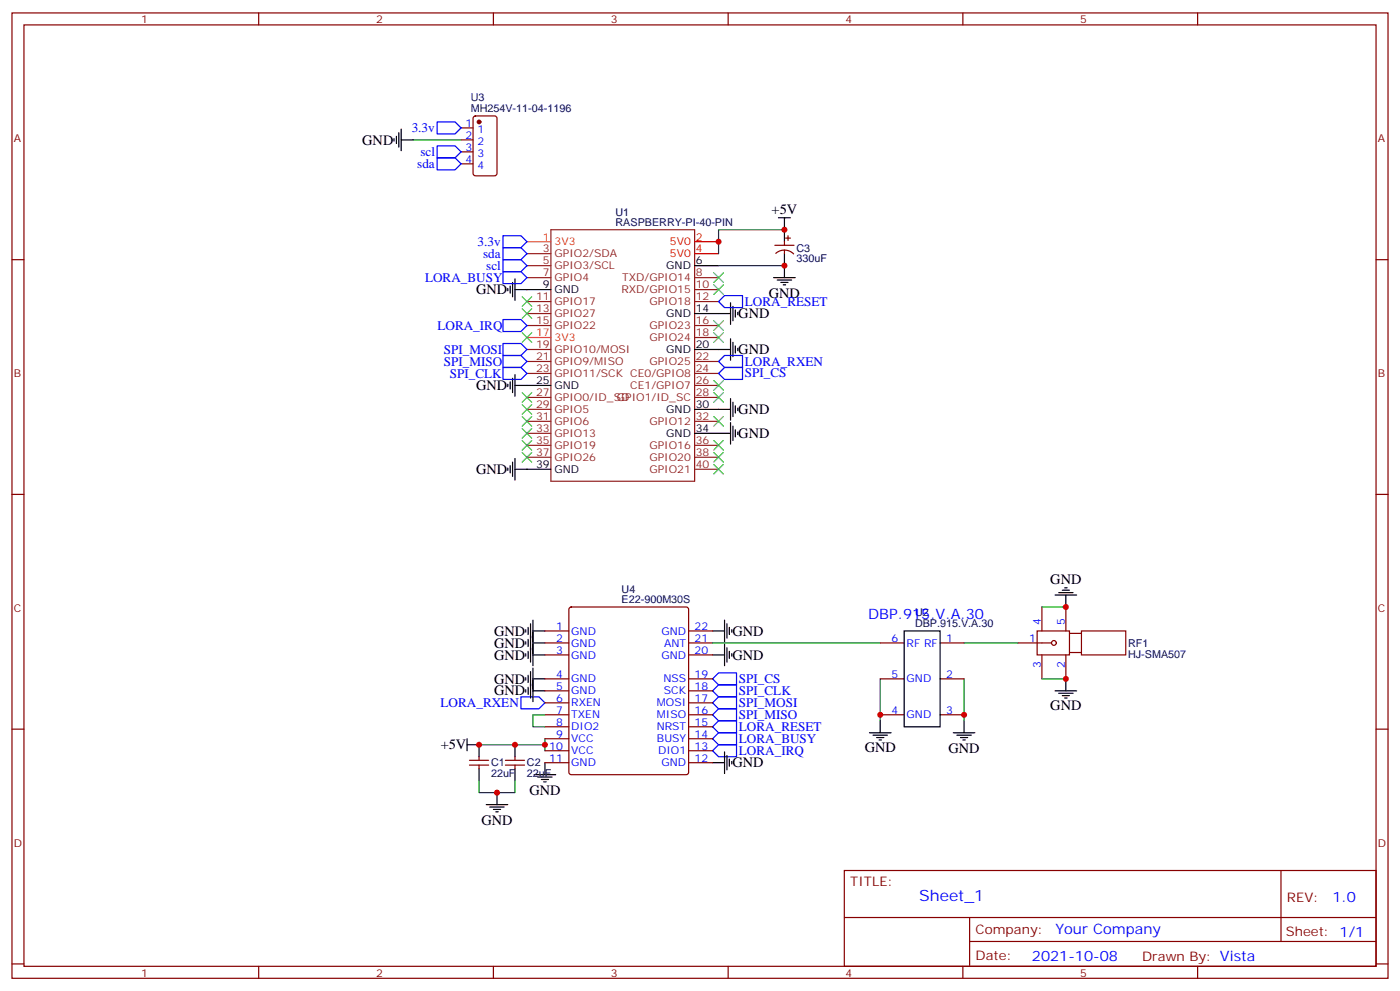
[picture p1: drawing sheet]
<svg xmlns="http://www.w3.org/2000/svg" width="412mm" height="292mm" viewBox="0 0 412 292" stroke-linecap="round" stroke-linejoin="round" font-family="sans-serif">
<g fill="none" stroke="#870000" stroke-width=".35">
<path d="M3.5 3.8h405.4v284.3h-405.4zM7.1 7.3h398.2v277.3h-398.2zM76.2 3.8v3.5M145.3 3.8v3.5M214.5 3.8v3.5M283.6 3.8v3.5M352.8 3.8v3.5M135.8 37.7h3.5M139.6 34.4l.5-.3h5.6l.6 .5 .1 16.5-.5 .6-5.8 .1-.7-.5-.1-16.4zM135.8 41.2h3.5M135.8 44.7h3.5M135.8 48.3h3.5"/>
<path d="M3.5 76.5h3.6M228.2 72.2h5.7M228.5 74.6a3.8 3.8 0 0 1 5.3 .2M231.1 71.2v1M231.1 73.7v1M231.4 70.1h1.4M232.1 69.4v1.4M405.3 76.5h3.6M3.5 145.6h3.6M405.3 145.6h3.6M167.8 179l.5-.2h33.8l.5 .2 .2 .5v48l-.2 .5-.5 .2h-33.8l-.5-.3-.2-.4v-48zM306.9 178.8v7"/>
<path d="M314 178.8v7M160.5 185.8h7.1M160.5 189.4h7.1M160.5 192.9h7.1M160.5 200h7.1M202.8 185.8h7.1M202.8 189.4h7.1M202.8 192.9h7.1M202.8 200h7.1M259.3 189.4h7M259.3 200h7M276.9 189.4h7.1"/>
<path d="M276.9 200h7.1M299.9 189.4h9.8M305.5 185.8h9.5v7.1h-9.5zM306.9 192.9v7.1M314 192.9v7.1M315 186.5h3.6M315 192.2h3.6M318.6 185.8h13v7.1h-13zM3.5 214.8h3.6M160.5 203.5h7.1M160.5 207h7.1M160.5 210.5h7.1"/>
<path d="M160.5 214.1h7.1M160.5 217.6h7.1M202.8 203.5h7.1M202.8 207h7.1M202.8 210.5h7.1M202.8 214.1h7.1M202.8 217.6h7.1M259.3 210.5h7M276.9 210.5h7.1M405.3 214.8h3.6M138.3 225.4h5.6M138.3 223.9h5.6"/>
<path d="M141.1 222.9v1M141.1 225.4v1M148.9 225.4h5.6M148.9 223.9h5.6M151.7 222.9v1M151.7 225.4v1M160.5 221.1h7.1M160.5 224.6h7.1M202.8 221.1h7.1M202.8 224.6h7.1M248.7 256.4h156.6v28.2h-156.6zM377.3 256.4v20.9"/>
<path d="M248.7 270.2h156.5M285.6 277.3h119.6M285.6 270.2v14.2M3.5 283.9h3.6M76.2 284.6v3.5M145.3 284.6v3.5M214.5 284.6v3.5M283.6 284.6v3.5M352.8 284.6v3.5M405.3 283.9h3.6"/>
<circle cx="310.4" cy="189.4" r=".71"/>
</g>
<g fill="none" stroke="#8c2424" stroke-width=".35">
<path d="M155.2 74.7h7.1M155.2 78.2h7.1M162.3 67.7h42.3v74h-42.3zM155.2 81.8h7.1M155.2 88.8h7.1M155.2 92.4h7.1M155.2 95.9h7.1M204.6 81.8h7.1M204.6 85.3h7.1M204.6 88.8h7.1M204.6 95.9h7.1M204.6 99.4h7.1"/>
<path d="M155.2 102.9h7.1M155.2 106.5h7.1M155.2 110h7.1M155.2 117.1h7.1M204.6 106.5h7.1M204.6 110h7.1M204.6 113.5h7.1M204.6 117.1h7.1M155.2 120.6h7.1M155.2 124.1h7.1M155.2 127.6h7.1M155.2 131.2h7.1"/>
<path d="M155.2 134.7h7.1M204.6 124.1h7.1M204.6 131.2h7.1M204.6 134.7h7.1M204.6 138.2h7.1"/>
</g>
<path d="M204.6 71.2h7.1M204.6 74.7h7.1" fill="none" stroke="#f00" stroke-width=".35"/>
<path d="M155.2 71.2h7.1M155.2 99.4h7.1" fill="none" stroke="#f60" stroke-width=".35"/>
<g fill="none" stroke="#000" stroke-width=".35">
<path d="M117.5 39.1v4.2M118.2 38v6.4M116.1 40.9v.7M116.8 40.1v2.2M118.2 41.2h3.5M204.6 78.2h7.1M229.3 64.1h3.5M231.1 64.1v7.1M231.1 74.7v7.1M149.6 84.9v.8M150.3 84.2v2.2M151 83.2v4.2"/>
<path d="M151.7 85.3h10.6M151.7 82.1v6.4M204.6 92.4h10.6M215.2 89.2v6.3M215.2 99.8v6.3M215.9 90.2v4.3M216.6 91.3v2.1M217.3 92v.7M227.9 81.8h6.3M229 82.5h4.2M230 83.2h2.1M230.7 83.9h.7"/>
<path d="M149.6 113.2v.7M150.3 112.5v2.1M151 111.4v4.2M151.7 113.5h10.6M151.7 110.3v6.4M204.6 102.9h10.6M215.2 117.4v6.4M215.9 100.8v4.3M215.9 118.5v4.2M216.6 101.9v2.1M216.6 119.5v2.1M217.3 102.6v.7"/>
<path d="M149.6 137.9v.7M150.3 137.2v2.1M151 136.1v4.2M151.7 138.2h10.6M151.7 135v6.4M204.6 120.6h10.6M204.6 127.6h10.6M215.2 124.5v6.3M215.9 125.5v4.3M216.6 126.6v2.1M217.3 120.2v.7M217.3 127.3v.7"/>
<path d="M310.8 175.3h6.3M311.9 174.6h4.2M312.9 173.8h2.1M313.6 173.1h.7M314 175.3v3.5M154.9 185.5v.7M154.9 189v.7M154.9 192.5v.8M154.9 199.6v.7M155.6 184.8v2.1M155.6 188.3v2.1M155.6 191.8v2.2"/>
<path d="M155.6 198.9v2.1M156.3 183.7v11.3M156.3 197.8v7.8M157 192.9h3.5M157 185.8h3.5M157 182.7v13.4M157 196.8v9.9M157 200h3.5M157 189.4h3.5M209.9 192.9h3.5M209.9 185.8h3.5M213.4 182.7v6.3"/>
<path d="M213.4 189.7v6.4M214.1 183.7v4.3M214.1 190.8v4.2M214.8 184.8v2.1M214.8 191.8v2.2M215.5 185.5v.7M215.5 192.5v.8M266.3 185.8h10.6v28.3h-10.6zM314 200v3.5M137.6 219.4h3.5v3.5M137.6 217.6v3.5M151.7 219.4v3.5"/>
<path d="M154.9 203.1v.7M155.6 202.4v2.1M157 203.5h3.5M256.1 215.8h6.4M257.2 216.5h4.2M258.2 217.2h2.1M258.9 217.9h.7M259.3 212.3v3.5M280.8 215.8h6.4M281.9 216.5h4.2M282.9 217.2h2.1M283.6 217.9h.7"/>
<path d="M284 212.3v3.5M310.8 203.5h6.3M311.9 204.2h4.2M312.9 204.9h2.1M313.6 205.6h.7M141.1 226.4v3.5M143.2 237h6.4M144.3 237.7h4.2M145.3 238.4h2.2M146 239.1h.8M146.4 233.5v3.5M151.7 226.4v3.5"/>
<path d="M157.3 228.2h6.4M158.4 228.9h4.2M159.5 229.6h2.1M160.2 230.3h.7M160.5 224.6v3.6M209.9 224.6h3.5M213.4 221.5v6.3M214.1 222.5v4.3M214.8 223.6v2.1M215.5 224.3v.7"/>
</g>
<g fill="none" stroke="#00f" stroke-width=".35">
<path d="M128.8 35.9h5.3l1.7 1.8-1.7 1.7h-5.3zM128.8 46.5h5.3l1.7 1.8-1.7 1.7h-5.3zM128.8 43h5.3l1.7 1.7-1.7 1.8h-5.3zM148.2 76.5h5.3l1.7 1.7-1.7 1.8h-5.3zM148.2 73h5.3l1.7 1.7-1.7 1.8h-5.3zM148.2 69.4h5.3l1.7 1.8-1.7 1.8h-5.3zM148.2 94.1h5.3l1.7 1.8-1.7 1.7h-5.3zM148.2 80h5.3l1.7 1.8-1.7 1.7h-5.3zM211.7 88.8l1.7-1.7h5.3v3.5h-5.3zM148.2 108.2h5.3l1.7 1.8-1.7 1.8h-5.3zM148.2 101.2h5.3l1.7 1.7-1.7 1.8h-5.3zM148.2 104.7h5.3l1.7 1.8-1.7 1.7h-5.3z"/>
<path d="M211.7 110l1.7-1.8h5.3v3.6h-5.3zM211.7 106.5l1.7-1.8h5.3v3.5h-5.3zM209.9 200l1.8-1.8h5.3v3.5h-5.3zM153.5 205.2h5.2l1.8 1.8-1.8 1.8h-5.2zM209.9 207l1.8-1.8h5.3v3.6h-5.3zM209.9 214.1l1.8-1.8h5.3v3.5h-5.3zM209.9 217.6l1.8-1.8h5.3v3.6h-5.3zM209.9 203.5l1.8-1.8h5.3v3.5h-5.3zM211.7 208.8h5.3v3.5h-5.3l-1.8-1.8zM209.9 221.1l1.8-1.7h5.3v3.5h-5.3z"/>
</g>
<g fill="none" stroke="#008700" stroke-width=".35">
<path d="M121.7 41.2h14.1M211.7 78.2h19.4M231.1 67.7h-19.4v7M306.9 178.8h7.1M209.9 189.4h49.4M259.3 200v12.3M284 200v12.3M284 189.4h15.9M306.9 200h7.1M141.1 219.4h19.4M160.5 210.5h-3.5v3.6h3.5M160.5 217.6v3.5"/>
<path d="M141.1 229.9v3.6h10.6v-3.6"/>
</g>
<g fill="none" stroke="#3c3" stroke-width=".35">
<path d="M153.8 90.9l2.8 2.9M153.8 87.4l2.8 2.8M153.8 98l2.8 2.8M156.6 90.9l-2.8 2.9M156.6 87.4l-2.8 2.8M156.6 98l-2.8 2.8M210.3 98l2.8 2.8M210.3 94.5l2.8 2.8M210.3 83.9l2.8 2.8M210.3 80.4l2.8 2.8M213.1 98l-2.8 2.8M213.1 94.5l-2.8 2.8"/>
<path d="M213.1 83.9l-2.8 2.8M213.1 80.4l-2.8 2.8M153.8 115.6l2.8 2.9M153.8 119.2l2.8 2.8M156.6 115.6l-2.8 2.9M156.6 119.2l-2.8 2.8M210.3 112.1l2.8 2.8M210.3 115.6l2.8 2.9M213.1 112.1l-2.8 2.8M213.1 115.6l-2.8 2.9M153.8 122.7l2.8 2.8M153.8 126.2l2.8 2.8"/>
<path d="M153.8 129.8l2.8 2.8M153.8 133.3l2.8 2.8M156.6 122.7l-2.8 2.8M156.6 126.2l-2.8 2.8M156.6 129.8l-2.8 2.8M156.6 133.3l-2.8 2.8M210.3 136.8l2.8 2.8M210.3 133.3l2.8 2.8M210.3 129.8l2.8 2.8M210.3 122.7l2.8 2.8M213.1 136.8l-2.8 2.8M213.1 133.3l-2.8 2.8"/>
<path d="M213.1 129.8l-2.8 2.8M213.1 122.7l-2.8 2.8"/>
</g>
<circle cx="141.1" cy="35.9" r=".53" fill="#870000" stroke="#870000" stroke-width=".35"/>
<g fill="#c00">
<circle cx="160.5" cy="219.4" r=".88"/>
<circle cx="314" cy="178.8" r=".88"/>
<circle cx="314" cy="200" r=".88"/>
<circle cx="259.3" cy="210.5" r=".88"/>
<circle cx="284" cy="210.5" r=".88"/>
<circle cx="141.1" cy="219.4" r=".88"/>
<circle cx="151.7" cy="219.4" r=".88"/>
<circle cx="146.4" cy="233.5" r=".88"/>
<circle cx="231.1" cy="78.2" r=".88"/>
<circle cx="231.1" cy="67.7" r=".88"/>
<circle cx="211.7" cy="71.2" r=".88"/>
</g>
<text font-size="4.6" fill="#00f" x="270.8" y="265.4">Sheet_1</text>
<g font-size="4.2">
<text x="106.7" y="42.7">GND</text>
<text x="227.3" y="63">+5V</text>
<text x="140.2" y="86.7">GND</text>
<text x="226.5" y="87.9">GND</text>
<text x="217.5" y="93.8">GND</text>
<text x="217.5" y="104.4">GND</text>
<text x="140.2" y="114.9">GND</text>
<text x="217.5" y="122">GND</text>
<text x="217.5" y="129">GND</text>
<text x="140.2" y="139.6">GND</text>
<text x="309.4" y="172">GND</text>
<text x="145.5" y="190.7">GND</text>
<text x="145.5" y="187.2">GND</text>
<text x="215.7" y="187.2">GND</text>
<text x="145.5" y="194.3">GND</text>
<text x="215.7" y="194.3">GND</text>
<text x="145.5" y="201.3">GND</text>
<text x="145.5" y="204.8">GND</text>
<text x="309.4" y="209.1">GND</text>
<text x="129.8" y="220.7">+5V</text>
<text x="254.7" y="221.5">GND</text>
<text x="279.4" y="221.9">GND</text>
<text x="215.7" y="226">GND</text>
<text x="155.9" y="234.2">GND</text>
<text x="141.8" y="243">GND</text>
</g>
<g font-size="4.2" fill="#00f">
<text x="255.8" y="182.3">DBP.915.V.A.30</text>
<text x="392.5" y="265.7">1.0</text>
<text x="310.9" y="275.2">Your Company</text>
<text x="304" y="283">2021-10-08</text>
</g>
<g font-size="3.9" fill="#00f">
<text x="121.3" y="39">3.3v</text>
<text x="123.8" y="45.9">scl</text>
<text x="122.9" y="49.5">sda</text>
<text x="140.7" y="72.5">3.3v</text>
<text x="142.3" y="76">sda</text>
<text x="125.2" y="83.1">LORA_BUSY</text>
<text x="143.2" y="79.4">scl</text>
<text x="219.4" y="90">LORA_RESET</text>
<text x="128.9" y="97.2">LORA_IRQ</text>
<text x="130.7" y="104.3">SPI_MOSI</text>
<text x="130.7" y="107.8">SPI_MISO</text>
<text x="219.4" y="107.7">LORA_RXEN</text>
<text x="132.5" y="111.3">SPI_CLK</text>
<text x="219.4" y="111.2">SPI_CS</text>
<text x="217.7" y="201.1">SPI_CS</text>
<text x="129.8" y="208.2">LORA_RXEN</text>
<text x="217.7" y="208.1">SPI_MOSI</text>
<text x="217.7" y="204.7">SPI_CLK</text>
<text x="217.7" y="211.7">SPI_MISO</text>
<text x="217.7" y="215.2">LORA_RESET</text>
<text x="217.7" y="218.8">LORA_BUSY</text>
<text x="217.7" y="222.3">LORA_IRQ</text>
</g>
<g font-size="3.9" fill="#800">
<text x="250.5" y="261">TITLE:</text>
<text x="379.1" y="265.7">REV:</text>
<text x="287.4" y="275.2">Company:</text>
<text x="378.7" y="275.8">Sheet: 1/1</text>
<text x="287.4" y="282.9">Date:</text>
<text x="336.4" y="282.9">Drawn By: Vista</text>
</g>
<g font-size="3.2" fill="#800">
<text x="41.6" y="6.8">1</text>
<text x="110.8" y="6.8">2</text>
<text x="179.9" y="6.8">3</text>
<text x="249.1" y="6.8">4</text>
<text x="318.2" y="6.8">5</text>
<text x="4.1" y="41.9">A</text>
<text x="405.9" y="41.9">A</text>
<text x="4.1" y="111.1">B</text>
<text x="405.9" y="111.1">B</text>
<text x="4.1" y="180.2">C</text>
<text x="405.9" y="180.2">C</text>
<text x="4.1" y="249.3">D</text>
<text x="405.9" y="249.3">D</text>
<text x="41.6" y="287.6">1</text>
<text x="110.8" y="287.6">2</text>
<text x="179.9" y="287.6">3</text>
<text x="249.1" y="287.6">4</text>
<text x="318.2" y="287.6">5</text>
</g>
<g font-size="3.2" fill="#000080">
<text x="138.7" y="29.9">U3</text>
<text x="138.7" y="33.1">MH254V-11-04-1196</text>
<text x="181.3" y="63.7">U1</text>
<text x="181.3" y="66.6">RASPBERRY-PI-40-PIN</text>
<text x="234.6" y="77.3">330uF</text>
<text x="234.6" y="74.1">C3</text>
<text x="183.1" y="177.7">E22-900M30S</text>
<text x="183.1" y="174.6">U4</text>
<text x="269.5" y="184.6">DBP.915.V.A.30</text>
<text x="269.5" y="181.4">U2</text>
<text x="332.3" y="190.5">RF1</text>
<text x="332.3" y="193.7">HJ-SMA507</text>
<text x="144.6" y="225.8">C1</text>
<text x="155.2" y="225.8">C2</text>
<text x="144.6" y="229">22uF</text>
<text x="155.2" y="229">22uF</text>
</g>
<g font-size="3.2" fill="#00f">
<text x="137.2" y="37.3">1</text>
<text x="137.2" y="40.9">2</text>
<text x="140.7" y="39.1">1</text>
<text x="137.2" y="44.4">3</text>
<text x="137.2" y="47.9">4</text>
<text x="140.7" y="42.6">2</text>
<text x="140.7" y="46.1">3</text>
<text x="140.7" y="49.7">4</text>
<text x="163.8" y="185.5">1</text>
<text x="204.6" y="185.5">22</text>
<text x="306.6" y="184.1" transform="rotate(-90 306.6 184.1)">4</text>
<text x="313.6" y="184.1" transform="rotate(-90 313.6 184.1)">5</text>
<text x="163.8" y="189">2</text>
<text x="168.3" y="186.9">GND</text>
<text x="168.3" y="190.4">GND</text>
<text x="194.9" y="186.9">GND</text>
<text x="195.6" y="190.4">ANT</text>
<text x="204.6" y="189">21</text>
<text x="262.6" y="189">6</text>
<text x="267.1" y="190.4">RF RF</text>
<text x="278.7" y="189">1</text>
<text x="303.1" y="189">1</text>
<text x="163.8" y="192.5">3</text>
<text x="168.3" y="194">GND</text>
<text x="194.9" y="194">GND</text>
<text x="204.6" y="192.5">20</text>
<text x="306.6" y="196.7" transform="rotate(-90 306.6 196.7)">3</text>
<text x="313.6" y="196.7" transform="rotate(-90 313.6 196.7)">2</text>
<text x="163.8" y="199.6">4</text>
<text x="163.8" y="203.1">5</text>
<text x="168.3" y="201">GND</text>
<text x="195.4" y="201">NSS</text>
<text x="204.6" y="203.1">18</text>
<text x="204.6" y="199.6">19</text>
<text x="262.6" y="199.6">5</text>
<text x="267.1" y="201">GND</text>
<text x="278.7" y="199.6">2</text>
<text x="163.8" y="206.7">6</text>
<text x="168.3" y="204.5">GND</text>
<text x="168.3" y="208.1">RXEN</text>
<text x="193.5" y="208.1">MOSI</text>
<text x="195.6" y="204.5">SCK</text>
<text x="204.6" y="206.7">17</text>
<text x="163.8" y="210.2">7</text>
<text x="163.8" y="213.7">8</text>
<text x="168.3" y="211.6">TXEN</text>
<text x="168.3" y="215.1">DIO2</text>
<text x="193.4" y="215.1">NRST</text>
<text x="193.5" y="211.6">MISO</text>
<text x="204.6" y="213.7">15</text>
<text x="204.6" y="210.2">16</text>
<text x="262.6" y="210.2">4</text>
<text x="267.1" y="211.6">GND</text>
<text x="278.7" y="210.2">3</text>
<text x="161.8" y="220.8">10</text>
<text x="163.8" y="217.2">9</text>
<text x="168.3" y="218.7">VCC</text>
<text x="193.5" y="218.7">BUSY</text>
<text x="204.6" y="220.8">13</text>
<text x="204.6" y="217.2">14</text>
<text x="161.8" y="224.3">11</text>
<text x="168.3" y="222.2">VCC</text>
<text x="168.3" y="225.7">GND</text>
<text x="193.8" y="222.2">DIO1</text>
<text x="194.9" y="225.7">GND</text>
<text x="204.6" y="224.3">12</text>
</g>
<g font-size="3.2" fill="#f60">
<text x="159.9" y="70.8">1</text>
<text x="163.3" y="72.2">3V3</text>
<text x="157.9" y="99.1">17</text>
<text x="163.3" y="100.5">3V3</text>
</g>
<g font-size="3.2" fill="#f00">
<text x="205" y="70.8">2</text>
<text x="197.4" y="72.2">5V0</text>
<text x="197.4" y="75.8">5V0</text>
<text x="205" y="74.4">4</text>
</g>
<g font-size="3.2" fill="#8d2323">
<text x="159.9" y="74.4">3</text>
<text x="159.9" y="77.9">5</text>
<text x="163.3" y="75.8">GPIO2/SDA</text>
<text x="159.9" y="81.4">7</text>
<text x="163.3" y="79.3">GPIO3/SCL</text>
<text x="163.3" y="82.8">GPIO4</text>
<text x="183.3" y="82.8">TXD/GPIO14</text>
<text x="205" y="81.4">8</text>
<text x="157.9" y="88.5">11</text>
<text x="163.3" y="89.9">GPIO17</text>
<text x="183" y="86.4">RXD/GPIO15</text>
<text x="191.3" y="89.9">GPIO18</text>
<text x="205" y="84.9">10</text>
<text x="205" y="88.5">12</text>
<text x="157.9" y="92">13</text>
<text x="157.9" y="95.5">15</text>
<text x="163.3" y="93.4">GPIO27</text>
<text x="205" y="95.5">16</text>
<text x="163.3" y="96.9">GPIO22</text>
<text x="191.3" y="96.9">GPIO23</text>
<text x="191.3" y="100.5">GPIO24</text>
<text x="205" y="99.1">18</text>
<text x="157.9" y="102.6">19</text>
<text x="157.9" y="106.1">21</text>
<text x="163.3" y="104">GPIO10/MOSI</text>
<text x="163.3" y="107.5">GPIO9/MISO</text>
<text x="191.3" y="107.5">GPIO25</text>
<text x="205" y="106.1">22</text>
<text x="157.9" y="109.6">23</text>
<text x="163.3" y="111.1">GPIO11/SCK CE0/GPIO8</text>
<text x="205" y="109.6">24</text>
<text x="205" y="113.2">26</text>
<text x="157.9" y="116.7">27</text>
<text x="163.3" y="118.1">GPIO0/ID_SD</text>
<text x="181.7" y="118.1">GPIO1/ID_SC</text>
<text x="185.6" y="114.6">CE1/GPIO7</text>
<text x="205" y="116.7">28</text>
<text x="157.9" y="120.2">29</text>
<text x="157.9" y="123.8">31</text>
<text x="163.3" y="121.6">GPIO5</text>
<text x="163.3" y="125.2">GPIO6</text>
<text x="191.3" y="125.2">GPIO12</text>
<text x="205" y="123.8">32</text>
<text x="157.9" y="127.3">33</text>
<text x="157.9" y="130.8">35</text>
<text x="163.3" y="128.7">GPIO13</text>
<text x="205" y="130.8">36</text>
<text x="157.9" y="134.3">37</text>
<text x="163.3" y="132.2">GPIO19</text>
<text x="163.3" y="135.7">GPIO26</text>
<text x="191.3" y="132.2">GPIO16</text>
<text x="191.3" y="135.7">GPIO20</text>
<text x="205" y="134.3">38</text>
<text x="205" y="137.9">40</text>
<text x="191.3" y="139.3">GPIO21</text>
</g>
<g font-size="3.2">
<text x="205" y="77.9">6</text>
<text x="196.3" y="79.3">GND</text>
<text x="159.9" y="84.9">9</text>
<text x="163.3" y="86.4">GND</text>
<text x="196.3" y="93.4">GND</text>
<text x="205" y="92">14</text>
<text x="196.3" y="104">GND</text>
<text x="205" y="102.6">20</text>
<text x="157.9" y="113.2">25</text>
<text x="163.3" y="114.6">GND</text>
<text x="196.3" y="121.6">GND</text>
<text x="205" y="120.2">30</text>
<text x="196.3" y="128.7">GND</text>
<text x="205" y="127.3">34</text>
<text x="157.9" y="137.9">39</text>
<text x="163.3" y="139.3">GND</text>
</g>
</svg>
